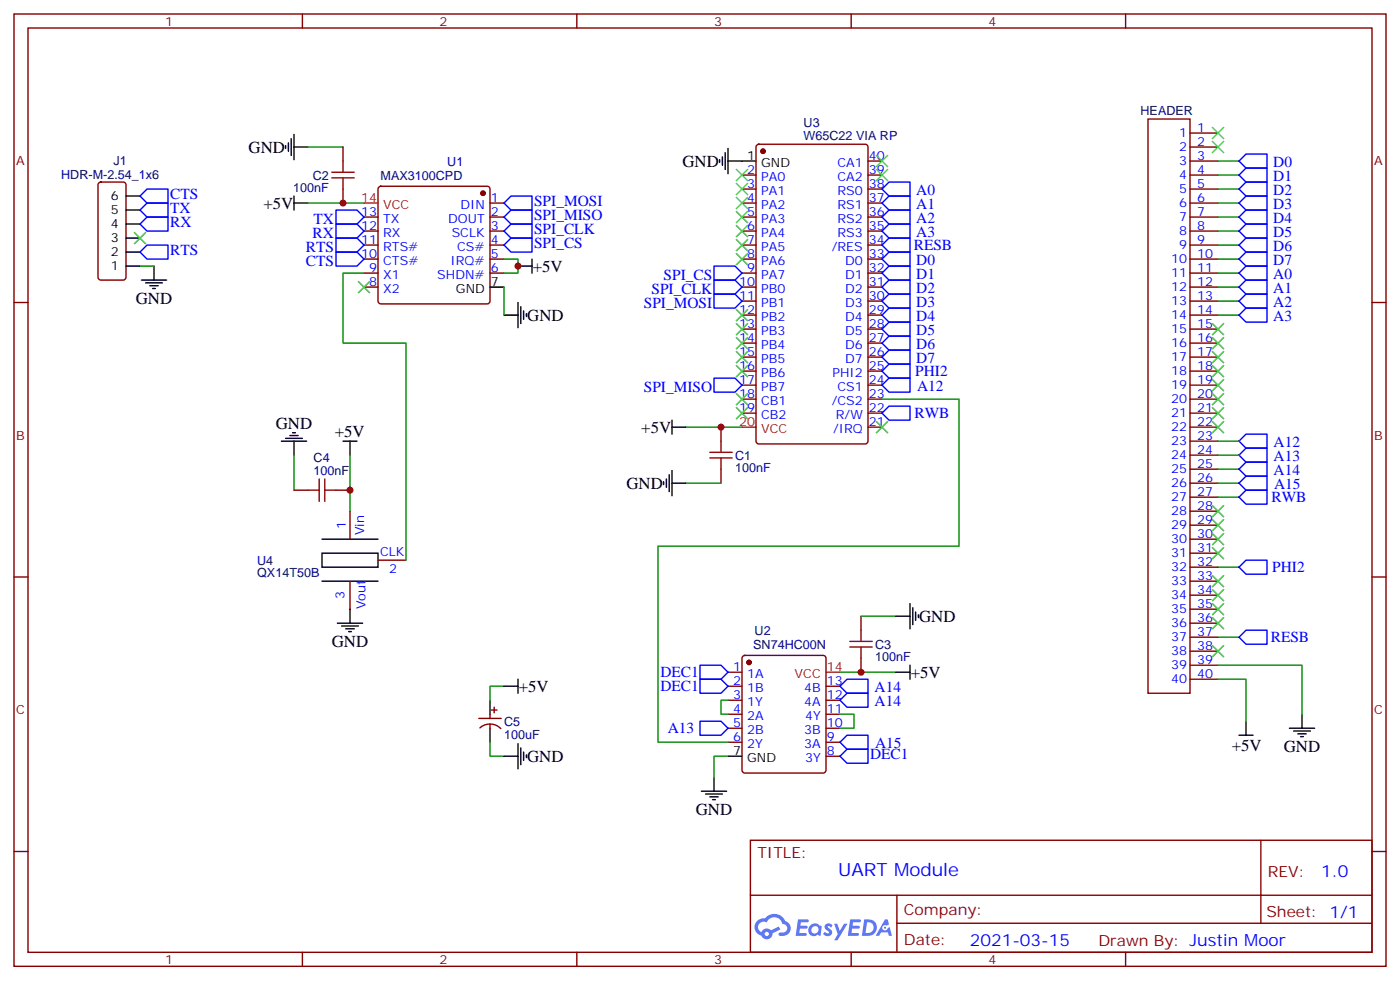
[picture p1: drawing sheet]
<svg xmlns="http://www.w3.org/2000/svg" width="353mm" height="247mm" viewBox="0 0 353 247" stroke-linecap="round" stroke-linejoin="round" font-family="sans-serif">
<g fill="none" stroke="#870000" stroke-width=".35">
<path d="M3.5 3.5h345.7v239.9h-345.7zM7.1 7.1h338.6v232.8h-338.6zM76.2 3.5v3.6M145.3 3.5v3.6M214.5 3.5v3.6M283.6 3.5v3.6M3.5 76.2h3.6M345.7 76.2h3.5M3.5 145.3h3.6M345.7 145.3h3.5M3.5 214.5h3.6M189.1 211.7h156.6v28.2h-156.6z"/>
<path d="M317.7 211.7v20.9M345.7 214.5h3.5M76.2 239.9v3.5M145.3 239.9v3.5M189.1 225.5h156.5M214.5 239.9v3.5M226 232.6h119.6M226 225.5v14.1M283.6 239.9v3.5"/>
</g>
<g fill="#5487ff">
<path d="M208.1 232.8a1.22 1.22 0 0 1 1.7 .3l-.4 .6a.47 .47 0 0 0-.3-.4 .47 .47 0 0 0-.5 .2v.1a1.3 1.3 0 0 1 1 1.7 1.39 1.39 0 0 1-2.2-.1l.5-.5 .7 .4a.29 .29 0 0 0 .3-.2 .29 .29 0 0 0-.2-.4 1.04 1.04 0 0 1-.6-1.7z"/>
<path d="M201.1 231.6h2.3a.37 .37 0 0 1 .4 .4 .37 .37 0 0 1-.4 .3h-1.6l-.1 .9h1.5l.3 .4-.4 .3h-1.5l-.2 1.1 1.7 .1 .2 .5-.4 .1h-2.4z"/>
<path d="M214.2 231.6h2.4a.37 .37 0 0 1 .4 .4 .37 .37 0 0 1-.4 .3h-1.6l-.2 .9h1.6l.3 .4-.4 .3h-1.6l-.1 1.1 1.7 .1 .1 .5-.3 .1h-2.5z"/>
<path d="M223 231.6h.7l.3 1.2-.6 .4a.69 .69 0 0 0-1 .2 .69 .69 0 0 0 .4 1 .69 .69 0 0 0 .9-.6l.5-.3 .6 2.2h-.8l-.3-.8h-1.7l-.5 .8h-.9z"/>
<path d="M210.2 232.7h.8l.6 1.8 1.1-1.8h.9l-2.6 4.2h-.8l.9-1.6z"/>
<path d="M217.8 231.6l-.6 4.1h1.3a2.11 2.11 0 0 0 2.5-2.1 2.11 2.11 0 0 0-2.5-2zM218.5 232.3a1.39 1.39 0 0 1 1.7 1.4 1.39 1.39 0 0 1-1.8 1.3h-.3z"/>
<path d="M204.1 233.2a1.47 1.47 0 0 0-.2 2.1 1.47 1.47 0 0 0 2.1 .1l.8 .3 .3-2.2-.2-.3h-.4a1.49 1.49 0 0 0-2.4 0zM204.7 233.6a.92 .92 0 0 1 1.6 .5 .92 .92 0 0 1-1.3 1 .9 .9 0 0 1-.3-1.5z"/>
<path d="M190.8 232a2.18 2.18 0 0 0 1.1 3.7 1.44 1.44 0 0 0 1.6 .9 1.44 1.44 0 0 0 1.1-1.5l2.1-1-.5-.7-1.9 1a1.47 1.47 0 0 0-2.4 .4 1.39 1.39 0 0 1-.7-1.9 1.39 1.39 0 0 1 2-.5 2.12 2.12 0 0 1 2.2-1.3 2.12 2.12 0 0 1 1.8 1.7 1.07 1.07 0 0 1 1.2 1 1.07 1.07 0 0 1-1.1 1.1h-.6a.43 .43 0 0 0-.5 .4 .43 .43 0 0 0 .4 .5 1.98 1.98 0 0 0 2.5-1.3 1.98 1.98 0 0 0-1.2-2.5 2.98 2.98 0 0 0-5.1-.7l-1.1 .1zM192.7 235.3a.55 .55 0 0 1 1.1 0 .55 .55 0 0 1-1.1 0z"/>
<circle cx="223" cy="233.7" r=".26"/>
</g>
<g fill="#870000" stroke="#870000" stroke-width=".35">
<circle cx="121.7" cy="48.7" r=".53"/>
<circle cx="188.7" cy="166.9" r=".53"/>
<circle cx="192.3" cy="38.1" r=".53"/>
</g>
<g fill="none" stroke="#870000" stroke-width=".35">
<path d="M86.4 37v3.6M190.7 36.5l.5-.2h26.8a.71 .71 0 0 1 .7 .7v74.4l-.7 .4h-26.8l-.5-.2-.2-.5v-74.1zM289.3 30h10.6v144.6h-10.6zM299.9 33.5h7M299.9 37h7M24.9 46.1l.5-.2h5.6a.71 .71 0 0 1 .7 .7v23.5l-.7 .5h-5.6l-.5-.3-.2-.5v-23.2zM86.4 47.6v3.6M91.7 54.7h3.5M91.7 58.2h3.5M95.5 47.1l.5-.2h26.8a.71 .71 0 0 1 .7 .7v28.2l-.3 .5-.4 .3h-26.8l-.5-.3-.3-.5v-28.2zM123.5 51.2h3.5M123.5 54.7h3.5"/>
<path d="M123.5 58.2h3.5M187 51.2h3.5M187 54.7h3.5M187 58.2h3.5M187 44.1h3.5M187 47.6h3.5M218.7 51.2h3.5M218.7 54.7h3.5M218.7 58.2h3.5M218.7 40.6h3.5M218.7 44.1h3.5M218.7 47.6h3.5"/>
<path d="M299.9 51.2h7M299.9 54.7h7M299.9 58.2h7M299.9 40.6h7M299.9 44.1h7M299.9 47.6h7M91.7 61.7h3.5M91.7 65.3h3.5M91.7 68.8h3.5M91.7 72.3h3.5M123.5 61.7h3.5M123.5 65.3h3.5"/>
<path d="M123.5 68.8h3.5M187 61.7h3.5M187 65.3h3.5M187 68.8h3.5M187 72.3h3.5M187 75.8h3.5M187 79.4h3.5M218.7 61.7h3.5M218.7 65.3h3.5M218.7 68.8h3.5M218.7 72.3h3.5M218.7 75.8h3.5"/>
<path d="M218.7 79.4h3.5M299.9 61.7h7M299.9 65.3h7M299.9 68.8h7M299.9 72.3h7M299.9 75.8h7M299.9 79.4h7M187 82.9h3.5M187 86.4h3.5M187 90h3.5M187 93.5h3.5M187 97h3.5"/>
<path d="M218.7 82.9h3.5M218.7 86.4h3.5M218.7 90h3.5M218.7 93.5h3.5M218.7 97h3.5M299.9 82.9h7M299.9 86.4h7M299.9 90h7M299.9 93.5h7M299.9 97h7M181.7 107.6v3.5M181.7 118.2v3.5"/>
<path d="M187 100.5h3.5M187 104.1h3.5M218.7 100.5h3.5M218.7 104.1h3.5M218.7 107.6h3.5M299.9 100.5h7M299.9 104.1h7M299.9 107.6h7M299.9 111.1h7M299.9 114.7h7M299.9 118.2h7M74.1 123.5h3.5"/>
<path d="M84.7 123.5h3.5M88.2 128.8v7M299.9 121.7h7M299.9 125.2h7M299.9 128.8h7M299.9 132.3h7M299.9 135.8h7M299.9 139.3h7M88.2 146.4v7.1M95.2 141.1h7.1M217 155.2v3.6M299.9 142.9h7"/>
<path d="M299.9 146.4h7M299.9 149.9h7M299.9 153.5h7M299.9 157h7M123.5 179.9v1.1M123.8 178.9h1.4M124.5 178.2v1.4M183.4 169.3h3.6M183.4 172.9h3.6M183.4 176.4h3.6M183.4 179.9h3.6M187.2 165.3l.5-.2h19.7a.71 .71 0 0 1 .7 .7v28.5l-.7 .4h-19.7l-.5-.2-.2-.5v-28.2z"/>
<path d="M208.1 172.9h3.6M208.1 176.4h3.6M208.1 179.9h3.6M217 165.8v3.5M299.9 160.5h7M299.9 164h7M299.9 167.6h7M299.9 171.1h7M120.6 181h5.7M120.9 183.4a3.8 3.8 0 0 1 5.3 .1M123.5 182.4v1M183.4 183.4h3.6"/>
<path d="M183.4 187h3.6M208.1 183.4h3.6M208.1 187h3.6M208.1 190.5h3.6"/>
</g>
<g fill="none" stroke="#000" stroke-width=".35">
<path d="M72 36.7v.7M72.7 36v2.1M73.4 34.9v4.3M74.1 37h3.5M74.1 33.9v6.3M182 39.5v2.1M182.7 38.5v4.2M183.4 37.4v6.3M31.7 60h3.6M31.7 56.4h3.6M31.7 52.9h3.6M31.7 49.4h3.6"/>
<path d="M74.1 49.4v3.5M74.1 51.2h3.5M181.3 40.2v.7M183.4 40.6h7.1M31.7 67h3.6M31.7 63.5h3.6M35.6 70.6h6.4M36.7 71.3h4.2M37.7 72h2.2M38.5 72.7h.7M38.8 67v3.6M123.5 72.3h3.5"/>
<path d="M127 79.4h3.5M130.5 76.2v6.3M130.5 67h3.6M131.2 77.3v4.2M131.9 78.3v2.1M132.6 79v.7M134.1 65.3v3.5M70.9 111.1h6.4M72 110.4h4.2M73 109.7h2.1M73.7 109h.7M74.1 111.1v3.6"/>
<path d="M86.4 111.1h3.6M88.2 111.1v3.6M168.6 119.6v4.2M169.3 107.6h3.6M169.3 105.8v3.6M169.3 118.5v6.4M81.1 139.3h14.1v3.6h-14.1zM81.1 135.8h14.1M167.2 121.4v.7M167.9 120.6v2.2M169.3 121.7h3.6M81.1 146.4h14.1"/>
<path d="M85 157h6.4M86.1 157.7h4.2M87.1 158.4h2.2M87.8 159.1h.7M88.2 153.5v3.5M225.8 155.2h3.5M229.3 152v6.4M230 153.1v4.2M230.7 154.2v2.1M231.4 154.9v.7M123.5 176.4v3.5M127 172.9h3.5"/>
<path d="M130.5 171.1v3.5M225.8 169.3h3.5M229.3 167.6v3.5M328.1 179.9v3.5M123.5 183.4v3.6M127 190.5h3.5M130.5 187.3v6.4M131.2 188.4v4.2M131.9 189.4v2.2M132.6 190.1v.8M176.7 199.3h6.4M179.9 195.8v3.5"/>
<path d="M183.4 190.5h3.6M312.2 185.2h3.5M314 181.7v3.5M324.9 183.4h6.4M326 184.2h4.2M327 184.9h2.1M327.7 185.6h.7M177.8 200h4.2M178.9 200.7h2.1M179.6 201.4h.7"/>
</g>
<path d="M91.7 51.2h3.5M187 107.6h3.5M208.1 169.3h3.6" fill="none" stroke="#f00" stroke-width=".35"/>
<g fill="none" stroke="#008700" stroke-width=".35">
<path d="M77.6 37h8.8M77.6 51.2h14.1M306.9 58.2h5.3M306.9 54.7h5.3M306.9 51.2h5.3M306.9 47.6h5.3M306.9 44.1h5.3M306.9 40.6h5.3M35.3 67h3.5M91.7 68.8h-5.3v17.6h15.9v54.7M127 65.3h3.5v3.5h-3.5M127 72.3v7.1"/>
<path d="M306.9 61.7h5.3M306.9 65.3h5.3M306.9 68.8h5.3M306.9 72.3h5.3M306.9 75.8h5.3M306.9 79.4h5.3M74.1 114.7v8.8M88.2 114.7v14.1M172.9 107.6h14.1M222.2 100.5h19.5v37.1h-75.9v49.4h17.6M306.9 118.2h5.3M306.9 114.7h5.3"/>
<path d="M306.9 111.1h5.3M172.9 121.7h8.8M306.9 125.2h5.3M306.9 121.7h5.3M217 155.2h8.8M306.9 142.9h5.3M127 172.9h-3.5v3.5M183.4 176.4h-1.7v3.5h1.7M211.7 179.9h3.5v3.5h-3.5M211.7 169.3h14.1M306.9 171.1h7.1v10.6M306.9 167.6h21.2v12.3"/>
<path d="M306.9 160.5h5.3M123.5 187v3.5h3.5M183.4 190.5h-3.5v5.3"/>
</g>
<g fill="none" stroke="#00f" stroke-width=".35">
<path d="M314 38.8h5.3v3.5h-5.3l-1.8-1.7zM35.3 49.4l1.7-1.8h5.3v3.6h-5.3zM35.3 52.9l1.7-1.7h5.3v3.5h-5.3zM35.3 56.4l1.7-1.7h5.3v3.5h-5.3zM84.7 52.9h5.3l1.7 1.8-1.7 1.7h-5.3zM84.7 56.4h5.3l1.7 1.8-1.7 1.8h-5.3zM84.7 60h5.3l1.7 1.7-1.7 1.8h-5.3zM127 54.7l1.8-1.8h5.3v3.5h-5.3zM127 51.2l1.8-1.8h5.3v3.5h-5.3zM127 58.2l1.8-1.8h5.3v3.6h-5.3zM224 45.9h5.3v3.5h-5.3l-1.8-1.8zM224 49.4h5.3v3.5h-5.3l-1.8-1.7z"/>
<path d="M224 52.9h5.3v3.5h-5.3l-1.8-1.7zM224 56.4h5.3v3.6h-5.3l-1.8-1.8zM314 60h5.3v3.5h-5.3l-1.8-1.8zM314 56.4h5.3v3.6h-5.3l-1.8-1.8zM314 52.9h5.3v3.5h-5.3l-1.8-1.7zM314 49.4h5.3v3.5h-5.3l-1.8-1.7zM314 45.9h5.3v3.5h-5.3l-1.8-1.8zM314 42.3h5.3v3.6h-5.3l-1.8-1.8zM35.3 63.5l1.7-1.8h5.3v3.6h-5.3zM84.7 63.5h5.3l1.7 1.8-1.7 1.7h-5.3zM127 61.7l1.8-1.7h5.3v3.5h-5.3zM179.9 67h5.3l1.8 1.8-1.8 1.8h-5.3z"/>
<path d="M179.9 70.6h5.3l1.8 1.7-1.8 1.8h-5.3zM179.9 74.1h5.3l1.8 1.7-1.8 1.8h-5.3zM222.2 61.7l1.8-1.7h5.3v3.5h-5.3zM224 63.5h5.3v3.5h-5.3l-1.8-1.7zM224 67h5.3v3.6h-5.3l-1.8-1.8zM224 70.6h5.3v3.5h-5.3l-1.8-1.8zM224 74.1h5.3v3.5h-5.3l-1.8-1.8zM224 77.6h5.3v3.5h-5.3l-1.8-1.7zM314 77.6h5.3v3.5h-5.3l-1.8-1.7zM314 74.1h5.3v3.5h-5.3l-1.8-1.8zM314 70.6h5.3v3.5h-5.3l-1.8-1.8zM314 67h5.3v3.6h-5.3l-1.8-1.8z"/>
<path d="M314 63.5h5.3v3.5h-5.3l-1.8-1.7zM179.9 95.2h5.3l1.8 1.8-1.8 1.8h-5.3zM222.2 93.5l1.8-1.8h5.3v3.5h-5.3zM224 81.1h5.3v3.6h-5.3l-1.8-1.8zM224 84.7h5.3v3.5h-5.3l-1.8-1.8zM224 88.2h5.3v3.5h-5.3l-1.8-1.7zM224 95.2h5.3v3.6h-5.3l-1.8-1.8zM222.2 104.1l1.8-1.8h5.3v3.5h-5.3zM314 119.9h5.3v3.6h-5.3l-1.8-1.8zM314 116.4h5.3v3.5h-5.3l-1.8-1.7zM314 112.9h5.3v3.5h-5.3l-1.8-1.7zM314 109.4h5.3v3.5h-5.3l-1.8-1.8z"/>
<path d="M314 123.5h5.3v3.5h-5.3l-1.8-1.8zM314 141.1h5.3v3.5h-5.3l-1.8-1.7zM314 158.8h5.3v3.5h-5.3l-1.8-1.8zM176.4 167.6h5.3l1.7 1.7-1.7 1.8h-5.3zM176.4 171.1h5.3l1.7 1.8-1.7 1.7h-5.3zM213.4 171.1h5.3v3.5h-5.3l-1.7-1.7zM213.4 174.6h5.3v3.6h-5.3l-1.7-1.8zM176.4 181.7h5.3l1.7 1.7-1.7 1.8h-5.3zM211.7 190.5l1.7-1.8h5.3v3.6h-5.3zM213.4 185.2h5.3v3.5h-5.3l-1.7-1.7z"/>
</g>
<g fill="none" stroke="#a10000" stroke-width=".35">
<path d="M83.6 44.8h5.7M83.6 43.4h5.7M86.4 40.6v2.8M86.4 44.8v2.8M178.9 113.9h5.6M178.9 115.4h5.6M181.7 111.1v2.8M181.7 115.4v2.8M77.6 123.5h2.8M80.4 120.6v5.7M81.8 120.6v5.7M81.8 123.5h2.9"/>
<path d="M217 158.8v2.8M214.1 163h5.7M214.1 161.6h5.7M217 163v2.8"/>
</g>
<g fill="none" stroke="#3c3" stroke-width=".35">
<path d="M220.8 39.2l2.9 2.8M223.7 39.2l-2.9 2.8M305.5 32.1l2.8 2.8M305.5 35.6l2.8 2.9M308.3 32.1l-2.8 2.8M308.3 35.6l-2.8 2.9M33.9 58.6l2.8 2.8M36.7 58.6l-2.8 2.8M185.6 42.7l2.8 2.8M185.6 46.2l2.8 2.8M185.6 49.7l2.8 2.9M185.6 53.3l2.8 2.8"/>
<path d="M185.6 56.8l2.8 2.8M188.4 42.7l-2.8 2.8M188.4 46.2l-2.8 2.8M188.4 49.7l-2.8 2.9M188.4 53.3l-2.8 2.8M188.4 56.8l-2.8 2.8M220.8 42.7l2.9 2.8M223.7 42.7l-2.9 2.8M90.3 70.9l2.8 2.8M93.1 70.9l-2.8 2.8M185.6 60.3l2.8 2.8M185.6 63.9l2.8 2.8"/>
<path d="M185.6 78l2.8 2.8M188.4 60.3l-2.8 2.8M188.4 63.9l-2.8 2.8M188.4 78l-2.8 2.8M185.6 81.5l2.8 2.8M185.6 85l2.8 2.8M185.6 88.5l2.8 2.9M185.6 92.1l2.8 2.8M185.6 99.1l2.8 2.9M188.4 81.5l-2.8 2.8M188.4 85l-2.8 2.8M188.4 88.5l-2.8 2.9"/>
<path d="M188.4 92.1l-2.8 2.8M188.4 99.1l-2.8 2.9M305.5 81.5l2.8 2.8M305.5 85l2.8 2.8M305.5 88.5l2.8 2.9M305.5 92.1l2.8 2.8M305.5 95.6l2.8 2.8M305.5 99.1l2.8 2.9M308.3 81.5l-2.8 2.8M308.3 85l-2.8 2.8M308.3 88.5l-2.8 2.9M308.3 92.1l-2.8 2.8"/>
<path d="M308.3 95.6l-2.8 2.8M308.3 99.1l-2.8 2.9M185.6 102.7l2.8 2.8M188.4 102.7l-2.8 2.8M220.8 106.2l2.9 2.8M223.7 106.2l-2.9 2.8M305.5 102.7l2.8 2.8M305.5 106.2l2.8 2.8M308.3 102.7l-2.8 2.8M308.3 106.2l-2.8 2.8M305.5 127.4l2.8 2.8M305.5 130.9l2.8 2.8"/>
<path d="M305.5 134.4l2.8 2.8M305.5 137.9l2.8 2.9M308.3 127.4l-2.8 2.8M308.3 130.9l-2.8 2.8M308.3 134.4l-2.8 2.8M308.3 137.9l-2.8 2.9M305.5 145l2.8 2.8M305.5 148.5l2.8 2.8M305.5 152l2.8 2.9M305.5 155.6l2.8 2.8M308.3 145l-2.8 2.8M308.3 148.5l-2.8 2.8"/>
<path d="M308.3 152l-2.8 2.9M308.3 155.6l-2.8 2.8M305.5 162.6l2.8 2.9M308.3 162.6l-2.8 2.9"/>
</g>
<g fill="#c00">
<circle cx="181.7" cy="107.6" r=".88"/>
<circle cx="86.4" cy="51.2" r=".88"/>
<circle cx="217" cy="169.3" r=".88"/>
<circle cx="88.2" cy="123.5" r=".88"/>
<circle cx="130.5" cy="67" r=".88"/>
</g>
<text font-size="4.6" fill="#00f" x="211.2" y="220.7">UART Module</text>
<g font-size="4.2">
<text x="62.6" y="38.5">GND</text>
<text x="172" y="42">GND</text>
<text x="66.4" y="52.6">+5V</text>
<text x="134.2" y="68.5">+5V</text>
<text x="34.2" y="76.6">GND</text>
<text x="132.8" y="80.8">GND</text>
<text x="69.5" y="107.9">GND</text>
<text x="84.4" y="110.1">+5V</text>
<text x="161.6" y="109">+5V</text>
<text x="157.9" y="123.1">GND</text>
<text x="231.6" y="156.7">GND</text>
<text x="83.6" y="163.1">GND</text>
<text x="229.5" y="170.8">+5V</text>
<text x="130.7" y="174.3">+5V</text>
<text x="132.8" y="191.9">GND</text>
<text x="310.4" y="189.1">+5V</text>
<text x="323.5" y="189.4">GND</text>
<text x="175.3" y="205.4">GND</text>
</g>
<g font-size="4.2" fill="#00f">
<text x="332.9" y="220.9">1.0</text>
<text x="244.3" y="238.3">2021-03-15</text>
</g>
<g font-size="3.9" fill="#00f">
<text x="320.8" y="45.7">D1</text>
<text x="320.8" y="42.1">D0</text>
<text x="42.9" y="50.1">CTS</text>
<text x="42.9" y="53.7">TX</text>
<text x="134.6" y="51.9">SPI_MOSI</text>
<text x="230.9" y="49.2">A0</text>
<text x="230.9" y="52.7">A1</text>
<text x="320.8" y="52.7">D3</text>
<text x="320.8" y="49.2">D2</text>
<text x="42.9" y="57.2">RX</text>
<text x="78.8" y="60">RX</text>
<text x="79" y="56.4">TX</text>
<text x="134.6" y="55.4">SPI_MISO</text>
<text x="134.6" y="59">SPI_CLK</text>
<text x="230.9" y="56.2">A2</text>
<text x="230.9" y="59.8">A3</text>
<text x="320.8" y="59.8">D5</text>
<text x="320.8" y="56.2">D4</text>
<text x="42.9" y="64.2">RTS</text>
<text x="77.1" y="63.5">RTS</text>
<text x="134.6" y="62.5">SPI_CS</text>
<text x="230.2" y="63">RESB</text>
<text x="320.8" y="63.3">D6</text>
<text x="77.1" y="67">CTS</text>
<text x="167.2" y="70.6">SPI_CS</text>
<text x="230.9" y="66.8">D0</text>
<text x="230.9" y="70.3">D1</text>
<text x="320.8" y="70.3">A0</text>
<text x="320.8" y="66.8">D7</text>
<text x="162.2" y="77.6">SPI_MOSI</text>
<text x="164.2" y="74.1">SPI_CLK</text>
<text x="230.9" y="73.9">D2</text>
<text x="230.9" y="77.4">D3</text>
<text x="320.8" y="77.4">A2</text>
<text x="320.8" y="73.9">A1</text>
<text x="230.9" y="80.9">D4</text>
<text x="320.8" y="80.9">A3</text>
<text x="230.9" y="84.5">D5</text>
<text x="230.9" y="88">D6</text>
<text x="230.6" y="94.8">PHI2</text>
<text x="230.9" y="91.5">D7</text>
<text x="162.2" y="98.8">SPI_MISO</text>
<text x="231.1" y="98.5">A12</text>
<text x="230.4" y="105.4">RWB</text>
<text x="320.9" y="112.6">A12</text>
<text x="320.9" y="119.7">A14</text>
<text x="320.9" y="116.1">A13</text>
<text x="321" y="123.2">A15</text>
<text x="320.4" y="126.5">RWB</text>
<text x="320.6" y="144.2">PHI2</text>
<text x="320.2" y="161.8">RESB</text>
<text x="166.4" y="170.6">DEC1</text>
<text x="166.4" y="174.1">DEC1</text>
<text x="220.4" y="174.3">A14</text>
<text x="220.4" y="177.9">A14</text>
<text x="168.3" y="184.6">A13</text>
<text x="219.3" y="191.2">DEC1</text>
<text x="220.5" y="188.4">A15</text>
</g>
<g font-size="3.9" fill="#800">
<text x="190.9" y="216.3">TITLE:</text>
<text x="319.5" y="220.9">REV:</text>
<text x="227.8" y="230.5">Company:</text>
<text x="319.1" y="231.1">Sheet: 1/1</text>
<text x="227.8" y="238.1">Date:</text>
<text x="276.8" y="238.2">Drawn By: Justin Moor</text>
</g>
<g font-size="3.2" fill="#800">
<text x="41.6" y="6.5">1</text>
<text x="110.8" y="6.5">2</text>
<text x="179.9" y="6.5">3</text>
<text x="249.1" y="6.5">4</text>
<text x="4.1" y="41.6">A</text>
<text x="346.3" y="41.6">A</text>
<text x="4.1" y="110.8">B</text>
<text x="346.3" y="110.8">B</text>
<text x="4.1" y="179.9">C</text>
<text x="346.3" y="179.9">C</text>
<text x="41.6" y="242.9">1</text>
<text x="110.8" y="242.9">2</text>
<text x="179.9" y="242.9">3</text>
<text x="249.1" y="242.9">4</text>
</g>
<g font-size="3.2" fill="#000080">
<text x="287.4" y="28.9">HEADER</text>
<text x="202.5" y="35.3">W65C22 VIA RP</text>
<text x="202.5" y="32.1">U3</text>
<text x="28.6" y="41.6">J1</text>
<text x="112.7" y="41.7">U1</text>
<text x="15.4" y="45.2">HDR-M-2.54_1x6</text>
<text x="78.8" y="45.3">C2</text>
<text x="95.9" y="45.3">MAX3100CPD</text>
<text x="73.9" y="48.4">100nF</text>
<text x="79" y="119.6">100nF</text>
<text x="79" y="116.4">C4</text>
<text x="185.2" y="119">100nF</text>
<text x="185.2" y="115.8">C1</text>
<text x="64.8" y="142.2">U4</text>
<text x="64.8" y="145.5">QX14T50B</text>
<text x="190.2" y="159.9">U2</text>
<text x="189.8" y="163.4">SN74HC00N</text>
<text x="220.5" y="166.6">100nF</text>
<text x="220.5" y="163.5">C3</text>
<text x="127" y="182.8">C5</text>
<text x="127" y="186">100uF</text>
</g>
<g font-size="3.2" fill="#00f">
<text x="297.1" y="34.6">1</text>
<text x="301.6" y="33.2">1</text>
<text x="211" y="42">CA1</text>
<text x="218.9" y="40.2">40</text>
<text x="297.1" y="38.1">2</text>
<text x="297.1" y="41.6">3</text>
<text x="301.6" y="36.7">2</text>
<text x="301.6" y="40.2">3</text>
<text x="188.3" y="47.3">3</text>
<text x="188.3" y="43.7">2</text>
<text x="191.8" y="45.5">PA0</text>
<text x="211" y="45.5">CA2</text>
<text x="218.9" y="43.7">39</text>
<text x="218.9" y="47.3">38</text>
<text x="297.1" y="45.2">4</text>
<text x="301.6" y="43.7">4</text>
<text x="301.6" y="47.3">5</text>
<text x="116" y="52.6">DIN</text>
<text x="123.6" y="50.8">1</text>
<text x="188.3" y="50.8">4</text>
<text x="191.8" y="52.6">PA2</text>
<text x="191.8" y="49">PA1</text>
<text x="211" y="49">RS0</text>
<text x="211" y="52.6">RS1</text>
<text x="218.9" y="50.8">37</text>
<text x="297.1" y="48.7">5</text>
<text x="297.1" y="52.2">6</text>
<text x="301.6" y="50.8">6</text>
<text x="91" y="57.9">12</text>
<text x="91" y="54.3">13</text>
<text x="96.6" y="59.6">RX</text>
<text x="96.6" y="56.1">TX</text>
<text x="112.9" y="56.1">DOUT</text>
<text x="113.8" y="59.6">SCLK</text>
<text x="123.6" y="54.3">2</text>
<text x="123.6" y="57.9">3</text>
<text x="188.3" y="57.9">6</text>
<text x="188.3" y="54.3">5</text>
<text x="191.8" y="59.6">PA4</text>
<text x="191.8" y="56.1">PA3</text>
<text x="211" y="56.1">RS2</text>
<text x="211" y="59.6">RS3</text>
<text x="218.9" y="54.3">36</text>
<text x="218.9" y="57.9">35</text>
<text x="297.1" y="55.7">7</text>
<text x="297.1" y="59.3">8</text>
<text x="301.6" y="54.3">7</text>
<text x="301.6" y="57.9">8</text>
<text x="91" y="64.9">10</text>
<text x="91" y="61.4">11</text>
<text x="96.6" y="63.1">RTS#</text>
<text x="115.2" y="63.1">CS#</text>
<text x="123.6" y="61.4">4</text>
<text x="123.6" y="64.9">5</text>
<text x="188.3" y="64.9">8</text>
<text x="188.3" y="61.4">7</text>
<text x="191.8" y="63.1">PA5</text>
<text x="209.6" y="63.1">/RES</text>
<text x="218.9" y="61.4">34</text>
<text x="218.9" y="64.9">33</text>
<text x="297.1" y="62.8">9</text>
<text x="301.6" y="61.4">9</text>
<text x="301.6" y="64.9">10</text>
<text x="93.1" y="72">8</text>
<text x="93.1" y="68.4">9</text>
<text x="96.6" y="70.2">X1</text>
<text x="96.6" y="66.7">CTS#</text>
<text x="110.2" y="70.2">SHDN#</text>
<text x="113.5" y="66.7">IRQ#</text>
<text x="123.6" y="68.4">6</text>
<text x="186.3" y="72">10</text>
<text x="188.3" y="68.4">9</text>
<text x="191.8" y="70.2">PA7</text>
<text x="191.8" y="66.7">PA6</text>
<text x="213" y="66.7">D0</text>
<text x="213" y="70.2">D1</text>
<text x="218.9" y="68.4">32</text>
<text x="218.9" y="72">31</text>
<text x="295.1" y="66.3">10</text>
<text x="295.1" y="69.8">11</text>
<text x="301.6" y="68.4">11</text>
<text x="301.6" y="72">12</text>
<text x="96.6" y="73.7">X2</text>
<text x="186.3" y="75.5">11</text>
<text x="191.8" y="77.3">PB1</text>
<text x="191.8" y="73.7">PB0</text>
<text x="213" y="73.7">D2</text>
<text x="213" y="77.3">D3</text>
<text x="218.9" y="75.5">30</text>
<text x="295.1" y="73.4">12</text>
<text x="295.1" y="76.9">13</text>
<text x="301.6" y="75.5">13</text>
<text x="186.3" y="82.5">13</text>
<text x="186.3" y="79">12</text>
<text x="191.8" y="80.8">PB2</text>
<text x="213" y="80.8">D4</text>
<text x="218.9" y="79">29</text>
<text x="218.9" y="82.5">28</text>
<text x="295.1" y="80.4">14</text>
<text x="295.1" y="84">15</text>
<text x="301.6" y="79">14</text>
<text x="301.6" y="82.5">15</text>
<text x="186.3" y="89.6">15</text>
<text x="186.3" y="86.1">14</text>
<text x="191.8" y="87.8">PB4</text>
<text x="191.8" y="84.3">PB3</text>
<text x="213" y="84.3">D5</text>
<text x="213" y="87.8">D6</text>
<text x="218.9" y="86.1">27</text>
<text x="218.9" y="89.6">26</text>
<text x="295.1" y="87.5">16</text>
<text x="301.6" y="86.1">16</text>
<text x="301.6" y="89.6">17</text>
<text x="186.3" y="93.1">16</text>
<text x="191.8" y="94.9">PB6</text>
<text x="191.8" y="91.4">PB5</text>
<text x="209.8" y="94.9">PHI2</text>
<text x="213" y="91.4">D7</text>
<text x="218.9" y="93.1">25</text>
<text x="295.1" y="91">17</text>
<text x="295.1" y="94.5">18</text>
<text x="301.6" y="93.1">18</text>
<text x="186.3" y="100.2">18</text>
<text x="186.3" y="96.7">17</text>
<text x="191.8" y="102">CB1</text>
<text x="191.8" y="98.4">PB7</text>
<text x="209.6" y="102">/CS2</text>
<text x="211" y="98.4">CS1</text>
<text x="218.9" y="96.7">24</text>
<text x="218.9" y="100.2">23</text>
<text x="295.1" y="98.1">19</text>
<text x="295.1" y="101.6">20</text>
<text x="301.6" y="96.7">19</text>
<text x="301.6" y="100.2">20</text>
<text x="186.3" y="103.7">19</text>
<text x="191.8" y="105.5">CB2</text>
<text x="210.6" y="105.5">R/W</text>
<text x="218.9" y="103.7">22</text>
<text x="218.9" y="107.2">21</text>
<text x="295.1" y="105.1">21</text>
<text x="301.6" y="103.7">21</text>
<text x="301.6" y="107.2">22</text>
<text x="209.9" y="109">/IRQ</text>
<text x="295.1" y="108.7">22</text>
<text x="295.1" y="112.2">23</text>
<text x="301.6" y="110.8">23</text>
<text x="295.1" y="115.7">24</text>
<text x="295.1" y="119.2">25</text>
<text x="301.6" y="114.3">24</text>
<text x="301.6" y="117.8">25</text>
<text x="295.1" y="122.8">26</text>
<text x="301.6" y="121.4">26</text>
<text x="301.6" y="124.9">27</text>
<text x="295.1" y="126.3">27</text>
<text x="295.1" y="129.8">28</text>
<text x="301.6" y="128.4">28</text>
<text x="301.6" y="131.9">29</text>
<text x="87.1" y="133.3" transform="rotate(-90 87.1 133.3)">1</text>
<text x="91.7" y="134.9" transform="rotate(-90 91.7 134.9)">Vin</text>
<text x="295.1" y="133.3">29</text>
<text x="295.1" y="136.9">30</text>
<text x="301.6" y="135.5">30</text>
<text x="95.8" y="140.1">CLK</text>
<text x="295.1" y="140.4">31</text>
<text x="295.1" y="143.9">32</text>
<text x="301.6" y="139">31</text>
<text x="301.6" y="142.5">32</text>
<text x="98.1" y="144.3">2</text>
<text x="295.1" y="147.5">33</text>
<text x="301.6" y="146">33</text>
<text x="301.6" y="149.6">34</text>
<text x="86.8" y="150.9" transform="rotate(-90 86.8 150.9)">3</text>
<text x="92.1" y="153.5" transform="rotate(-90 92.1 153.5)">Vout</text>
<text x="295.1" y="151">34</text>
<text x="295.1" y="154.5">35</text>
<text x="301.6" y="153.1">35</text>
<text x="295.1" y="158">36</text>
<text x="295.1" y="161.6">37</text>
<text x="301.6" y="156.6">36</text>
<text x="301.6" y="160.2">37</text>
<text x="295.1" y="165.1">38</text>
<text x="301.6" y="163.7">38</text>
<text x="301.6" y="167.2">39</text>
<text x="184.8" y="169">1</text>
<text x="184.8" y="172.5">2</text>
<text x="188.3" y="170.7">1A</text>
<text x="208.3" y="172.5">13</text>
<text x="295.1" y="168.6">39</text>
<text x="295.1" y="172.2">40</text>
<text x="301.6" y="170.7">40</text>
<text x="184.8" y="176">3</text>
<text x="184.8" y="179.6">4</text>
<text x="188.3" y="174.3">1B</text>
<text x="188.3" y="177.8">1Y</text>
<text x="202.6" y="174.3">4B</text>
<text x="202.6" y="177.8">4A</text>
<text x="208.3" y="179.6">11</text>
<text x="208.3" y="176">12</text>
<text x="184.8" y="183.1">5</text>
<text x="188.3" y="181.3">2A</text>
<text x="188.3" y="184.9">2B</text>
<text x="202.6" y="184.9">3B</text>
<text x="202.9" y="181.3">4Y</text>
<text x="208.3" y="183.1">10</text>
<text x="184.8" y="186.6">6</text>
<text x="188.3" y="188.4">2Y</text>
<text x="202.6" y="188.4">3A</text>
<text x="202.9" y="191.9">3Y</text>
<text x="208.3" y="190.1">8</text>
<text x="208.3" y="186.6">9</text>
</g>
<g font-size="3.2">
<text x="188.3" y="40.2">1</text>
<text x="191.8" y="42">GND</text>
<text x="28" y="54">5</text>
<text x="28" y="50.4">6</text>
<text x="28" y="57.5">4</text>
<text x="28" y="64.6">2</text>
<text x="28" y="61">3</text>
<text x="28" y="68.1">1</text>
<text x="123.6" y="72">7</text>
<text x="114.9" y="73.7">GND</text>
<text x="184.8" y="190.1">7</text>
<text x="188.3" y="191.9">GND</text>
</g>
<g font-size="3.2" fill="#f00">
<text x="91" y="50.8">14</text>
<text x="96.6" y="52.6">VCC</text>
<text x="186.3" y="107.2">20</text>
<text x="191.8" y="109">VCC</text>
<text x="200.2" y="170.7">VCC</text>
<text x="208.3" y="169">14</text>
</g>
</svg>
